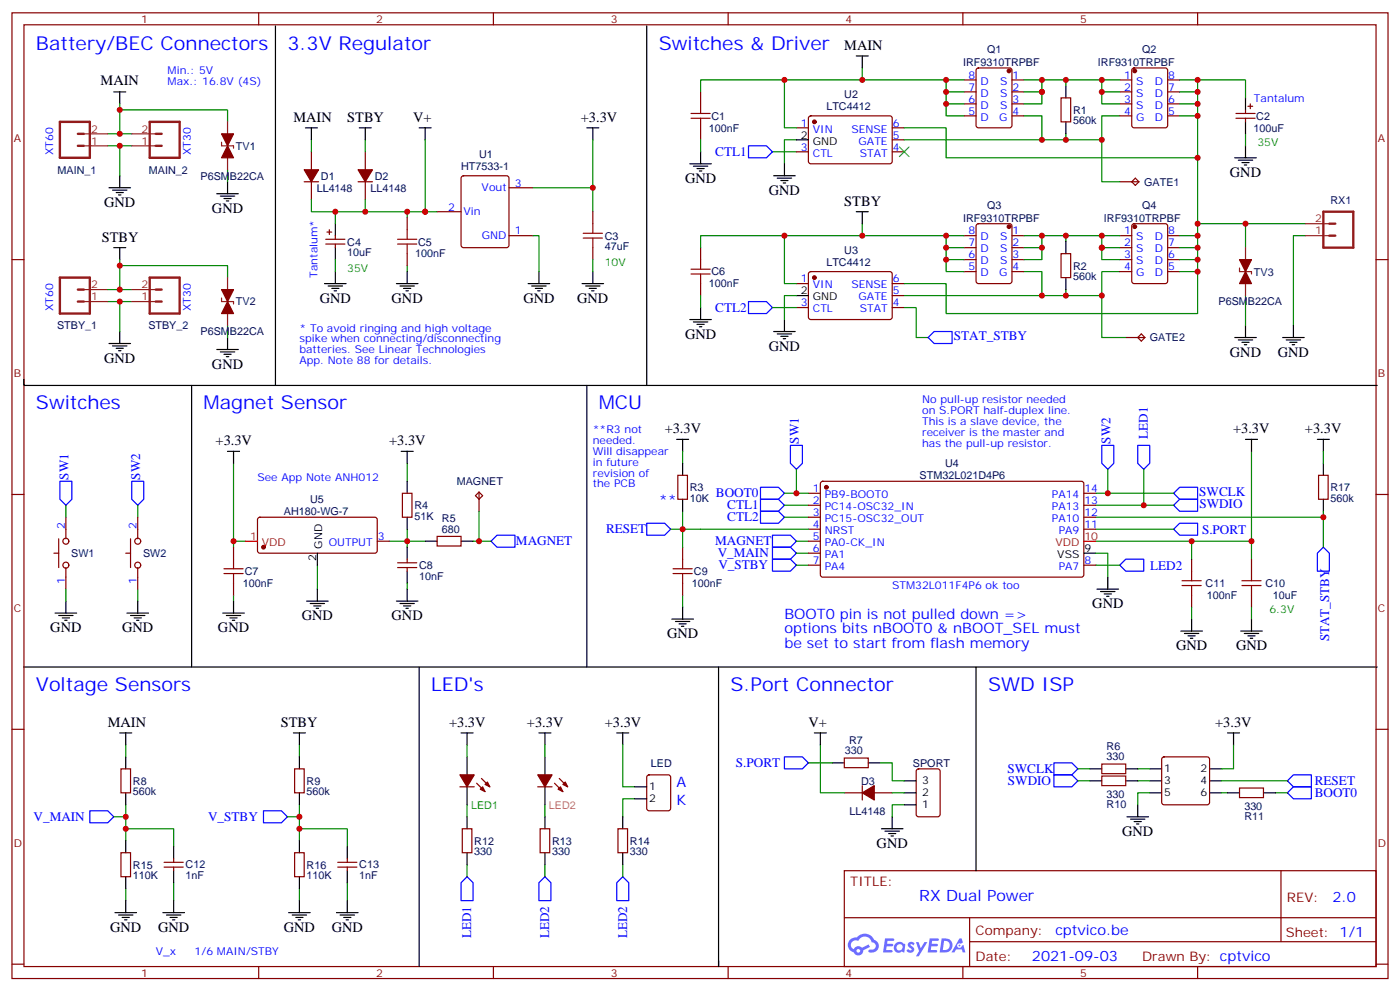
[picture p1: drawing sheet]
<svg xmlns="http://www.w3.org/2000/svg" width="412mm" height="292mm" viewBox="0 0 412 292" stroke-linecap="round" stroke-linejoin="round" font-family="sans-serif">
<g fill="none" stroke="#870000" stroke-width=".35">
<path d="M3.5 3.8h405.4v284.3h-405.4zM7.1 7.3h398.2v277.3h-398.2zM76.2 3.8v3.5M145.3 3.8v3.5M214.5 3.8v3.5M283.6 3.8v3.5M352.8 3.8v3.5M3.5 76.4h3.6M405.3 76.4h3.6M3.5 145.6h3.6M405.3 145.6h3.6M3.5 214.7h3.6"/>
<path d="M405.3 214.7h3.6M248.7 256.4h156.6v28.2h-156.6zM377.3 256.4v20.9M248.7 270.2h156.5M285.6 277.3h119.6M285.6 270.2v14.1M3.5 283.9h3.6M76.2 284.6v3.5M145.3 284.6v3.5M214.5 284.6v3.5M283.6 284.6v3.5M352.8 284.6v3.5"/>
<path d="M405.3 283.9h3.6"/>
</g>
<g fill="#5487ff">
<path d="M267.7 277.5a1.22 1.22 0 0 1 1.7 .3l-.4 .6a.47 .47 0 0 0-.3-.4 .47 .47 0 0 0-.5 .2l.1 .2a1.14 1.14 0 0 1 .8 1.7 1.14 1.14 0 0 1-1.9 0l-.2-.2 .5-.5 .7 .4a.29 .29 0 0 0 .3-.2 .29 .29 0 0 0-.2-.4 1.04 1.04 0 0 1-.6-1.7z"/>
<path d="M260.7 276.3h2.4l.3 .2-.2 .5h-1.8l-.1 .9h1.5l.3 .4-.3 .3h-1.6l-.2 1.1 1.7 .1 .2 .3-.2 .3h-2.6z"/>
<path d="M273.8 276.3h2.4l.3 .2-.1 .5h-1.8l-.2 .9h1.6l.3 .4-.4 .3h-1.6l-.1 1.1 1.7 .1 .2 .3-.2 .3h-2.6z"/>
<path d="M282.6 276.3h.7l.3 1.2-.6 .4a.69 .69 0 0 0-1 .2 .69 .69 0 0 0 .4 1 .69 .69 0 0 0 .9-.6l.5-.3 .6 2.2h-.8l-.2-.8h-1.8l-.5 .8h-.8z"/>
<path d="M269.8 277.4h.8l.6 1.8 1.1-1.8h.9l-2.6 4.2h-.8l.9-1.6z"/>
<path d="M277.4 276.3l-.6 4.1h1.3a2.11 2.11 0 0 0 2.5-2.1 2.11 2.11 0 0 0-2.5-2zM278.1 277a1.39 1.39 0 0 1 1.7 1.4 1.39 1.39 0 0 1-1.8 1.3h-.3z"/>
<path d="M263.7 277.9a1.54 1.54 0 0 0-.1 2.2 1.54 1.54 0 0 0 2.2 .1l.6 .2 .3-2.3-.2-.2h-.4a1.49 1.49 0 0 0-2.4 0zM264 278.9a.94 .94 0 0 1 1.8 0 .94 .94 0 0 1-1.8 0z"/>
<path d="M250.4 276.7a2.18 2.18 0 0 0 1.1 3.7 1.44 1.44 0 0 0 1.6 .9 1.44 1.44 0 0 0 1.2-1.5l2-1-.5-.7-1.9 .9a1.47 1.47 0 0 0-2.4 .5 1.39 1.39 0 0 1-.7-2 1.39 1.39 0 0 1 2-.4 2.12 2.12 0 0 1 2.2-1.3 2.12 2.12 0 0 1 1.9 1.7 1.14 1.14 0 0 1 1.1 1.4 1.14 1.14 0 0 1-1.7 .7 .43 .43 0 0 0-.5 .4 .43 .43 0 0 0 .4 .5 1.98 1.98 0 0 0 2.5-1.3 1.98 1.98 0 0 0-1.2-2.5 3.1 3.1 0 0 0-5.3-.7l-.9 .1zM252.3 280a.55 .55 0 0 1 1.1 0 .55 .55 0 0 1-1.1 0z"/>
<circle cx="282.6" cy="278.4" r=".26"/>
</g>
<g fill="none" stroke="#008700" stroke-width=".35">
<path d="M35.3 30.6v8.8h-3.6M35.3 32.3h31.7v3.6M35.3 39.4h3.5M231.1 23.5v14.1h3.5M254 23.5h-47.6v3.6M254 20v3.5h24.7M266.3 37.6h12.4v8.9h74.1M278.7 30.6v3.5h5.3M278.7 27.1v3.5h5.3M284 23.5h-5.3v3.6h5.3M301.6 34.1h5.3v7.1h-40.6M301.6 23.5h5.3v3.6h-5.3"/>
<path d="M306.9 27.1v3.5h-5.3M306.9 23.5h17.7M314 23.5v1.8M314 39.4v1.8M324.6 27.1v3.5h5.2M329.8 34.1h-5.2v7.1h-17.7M329.8 23.5h-5.2v3.6h5.2M347.5 23.5h5.3v3.6h-5.3M352.8 30.6v3.5h-5.3M352.8 27.1v3.5h-5.3M352.8 23.5h14.1v5.3M352.8 34.1v35.3"/>
<path d="M366.9 39.4v3.5M31.7 42.9h3.6v8.9M35.3 42.9h3.5M67 50v3.5M91.7 58.8v3.5h15.9M91.7 41.2v3.5M107.6 58.8v3.5h17.6M107.6 41.2v3.5M125.2 41.2v21.1M174.6 41.2v14.1h-17.6M174.6 55.3v7M206.4 41.2v3.5"/>
<path d="M227.5 44.7h7.1M234.6 41.2h-3.5v7M324.6 41.2v12.3h5.2M35.3 76.4v8.9h-3.6M35.3 78.2h31.7v3.5M98.8 62.3v3.6M98.8 76.4v3.6M119.9 62.3v1.8M119.9 78.2v1.8M125.2 62.3h3.6M157 69.4h1.7v10.6M174.6 76.4v3.6"/>
<path d="M231.1 69.4h-24.7v3.5M254 65.9v3.5h24.7M254 69.4h-22.9v14.1h3.5M278.7 72.9v3.5h5.3M278.7 76.4v3.6h5.3M284 69.4h-5.3v3.5h5.3M301.6 80h5.3v7h17.7v-7h5.2M301.6 69.4h5.3v3.5h-5.3M306.9 72.9v3.5h-5.3M306.9 69.4h17.7M314 69.4v1.8M324.6 72.9v3.5h5.2"/>
<path d="M329.8 69.4h-5.2v3.5h5.2M347.5 69.4h5.3v3.5h-5.3M352.8 72.9v3.5h-5.3M352.8 76.4v3.6h-5.3M352.8 80v12.3h-74.1v-8.8h-12.4M352.8 65.9h14.1M384.5 69.4h-3.5v26.4M384.5 65.9h-17.6v7M31.7 88.8h3.6v8.8M35.3 88.8h3.5M35.3 85.3h3.5M67 95.8v3.6"/>
<path d="M206.4 87v3.6M227.5 90.6h7.1M234.6 87h-3.5v7.1M266.3 90.6h3.6v8.8h3.5M266.3 87h40.6M314 85.3v1.7M324.6 87v12.4h7M366.9 87v8.8M68.8 136.4v22.9h3.5M119.9 136.4v5.3M201.1 132.9v3.5M234.6 138.2v7"/>
<path d="M326.3 138.2v7M336.9 138.2v10.6M368.7 132.9v26.4h-45.9M389.8 132.9v3.5M19.4 148.8v3.5M40.6 148.8v3.5M68.8 159.3v1.8M119.9 155.8v3.5h-5.2M125.2 159.3h-5.3v1.8M139.3 159.3h5.3M141.1 150.5v8.8M197.6 155.8h3.5v5.3"/>
<path d="M201.1 150.5v5.3h37M231.1 148.8h7M231.1 152.3h7M231.1 145.2h7M234.6 159.3h3.5M322.8 148.8h22.9M322.8 155.8h22.9M322.8 152.3h67M322.8 145.2h22.9M351 159.3v5.3M368.7 159.3v5.3M389.8 150.5v10.6"/>
<path d="M19.4 173.5v3.5M40.6 173.5v3.5M68.8 175.2v1.8M93.5 166.4v7.1M119.9 171.7v1.8M201.1 175.2v3.6M234.6 166.4h3.5M234.6 162.9h3.5M322.8 162.9h3.5v7M322.8 166.4h7M351 178.8v3.5M368.7 178.8v3.5"/>
<path d="M37 219.3v3.5M88.2 219.3v3.5M137.6 219.3v3.5M160.5 219.3v3.5M183.4 219.3v12.4h3.6M241.7 219.3v14.1h7M363.4 219.3v7.1h-3.6M37 237v10.5M88.2 237v10.5M137.6 237v3.5M160.5 237v3.5M187 235.2h-3.6v5.3"/>
<path d="M238.1 224.6h7.1M259.3 224.6h3.5v5.3h3.5M262.8 233.4h3.5M266.3 237h-3.5v3.5M317.5 229.9h3.5M317.5 226.4h3.5M335.1 229.9h3.6M335.1 226.4h3.6M338.7 233.4h-3.6v3.6M359.8 229.9h19.4M359.8 233.4h1.8M375.7 233.4h3.5"/>
<path d="M33.5 240.5h3.5M37 244h14.2v5.3M51.2 259.9v5.3M84.7 240.5h3.5M88.2 244h14.1v5.3M102.3 259.9v5.3M137.6 254.6v3.5M160.5 254.6v3.5M183.4 254.6v3.5M37 261.7v3.5M88.2 261.7v3.5"/>
</g>
<g fill="none" stroke="#000" stroke-width=".35">
<path d="M81.1 7.7v105.8M190.5 7.7v105.8M252.2 16.5h3.6M254 16.5v3.5M33.5 27.1h3.5M35.3 27.1v3.5M90 37.6h3.5M91.7 37.6v3.6M105.8 37.6h3.6M107.6 37.6v3.6M123.5 37.6h3.5M125.2 37.6v3.6"/>
<path d="M172.9 37.6h3.5M174.6 37.6v3.6M314 25.3v3.5M314 35.9v3.5M366.9 28.8v3.5M366.9 35.9v3.5M32.1 55.3h6.4M33.2 56h4.2M34.2 56.7h2.1M34.9 57.4h.7M35.3 51.8v3.5M63.9 57h6.3"/>
<path d="M64.9 57.7h4.2M66 58.5h2.1M66.7 59.2h.7M67 53.5v3.5M203.2 48.2h6.3M204.3 48.9h4.2M205.3 49.6h2.1M206 50.3h.7M206.4 44.7v3.5M227.9 51.8h6.3M229 52.5h4.2M230 53.2h2.1"/>
<path d="M230.7 53.9h.7M231.1 48.2v3.6M234.6 41.2h3.5M363.7 46.5h6.4M364.8 47.2h4.2M365.8 47.9h2.1M366.5 48.6h.7M366.9 42.9v3.6M33.5 72.9h3.5M35.3 72.9v3.5M98.8 65.9v3.5M98.8 72.9v3.5"/>
<path d="M98.8 80v3.5M119.9 80v3.5M158.7 80v3.5M174.6 80v3.5M252.2 62.3h3.6M254 62.3v3.6M314 71.2v3.5M35.3 97.6v3.5M67 99.4v3.5M95.6 83.5h6.4M96.7 84.2h4.2M97.7 84.9h2.1"/>
<path d="M98.4 85.6h.7M116.8 83.5h6.3M117.8 84.2h4.3M118.9 84.9h2.1M119.6 85.6h.7M155.6 83.5h6.3M156.6 84.2h4.3M157.7 84.9h2.1M158.4 85.6h.7M171.4 83.5h6.4M172.5 84.2h4.2M173.6 84.9h2.1"/>
<path d="M174.3 85.6h.7M203.2 94.1h6.3M204.3 94.8h4.2M205.3 95.5h2.1M206 96.2h.7M206.4 90.6v3.5M227.9 97.6h6.3M229 98.3h4.2M230 99h2.1M230.7 99.7h.7M231.1 94.1v3.5M234.6 87h3.5"/>
<path d="M314 81.7v3.6M363.7 99.4h6.4M366.9 95.8v3.6M377.8 99.4h6.4M381 95.8v3.6M7.1 111.7v1.8h398.6M32.1 101.1h6.4M33.2 101.8h4.2M34.2 102.6h2.1M34.9 103.3h.7M56.4 113.5v82.9M63.9 102.9h6.3"/>
<path d="M64.9 103.6h4.2M66 104.3h2.1M66.7 105h.7M172.9 113.5v82.9M364.8 100.1h4.2M365.8 100.8h2.1M366.5 101.5h.7M378.9 100.1h4.2M379.9 100.8h2.2M380.6 101.5h.8M67 132.9h3.6M68.8 132.9v3.5"/>
<path d="M118.2 132.9h3.5M119.9 132.9v3.5M199.3 129.4h3.5M201.1 129.4v3.5M201.1 136.4v3.5M366.9 129.4h3.5M368.7 129.4v3.5M388.1 129.4h3.5M389.8 129.4v3.5M389.8 136.4v3.5M119.9 141.7v3.5M119.9 152.3v3.5"/>
<path d="M125.2 159.3h3.6M135.8 159.3h3.5M201.1 147v3.5M389.8 147v3.5M19.4 177v3.5M40.6 177v3.5M68.8 177v3.5M90.3 177h6.4M91.4 177.7h4.2M92.4 178.4h2.1M93.1 179.1h.7M93.5 162.9v3.5"/>
<path d="M93.5 173.5v3.5M116.8 177h6.3M117.8 177.7h4.3M118.9 178.4h2.1M119.6 179.1h.7M119.9 161.1v3.5M119.9 168.2v3.5M119.9 173.5v3.5M201.1 178.8v3.5M319.3 162.9h3.5M323.1 173.5h6.4M324.2 174.2h4.2"/>
<path d="M325.3 174.9h2.1M326 175.6h.7M326.3 169.9v3.6M7.1 196.4h398.6M16.2 180.5h6.4M17.3 181.2h4.2M18.3 181.9h2.2M19 182.6h.8M37.4 180.5h6.3M38.5 181.2h4.2M39.5 181.9h2.1M40.2 182.6h.7"/>
<path d="M65.6 180.5h6.4M66.7 181.2h4.2M67.7 181.9h2.1M68.4 182.6h.7M123.5 196.4v88.2M197.9 182.3h6.4M199 183h4.2M200 183.7h2.1M200.7 184.4h.7M211.7 196.4v88.2v-1.8M287.5 196.4v60M347.8 185.8h6.4"/>
<path d="M348.9 186.5h4.2M350 187.2h2.1M350.7 187.9h.7M351 182.3v3.5M365.5 185.8h6.3M366.5 186.5h4.3M367.6 187.2h2.1M368.3 187.9h.7M368.7 182.3v3.5M35.3 215.8h3.5M37 215.8v3.5M86.4 215.8h3.6"/>
<path d="M88.2 215.8v3.5M135.8 215.8h3.5M137.6 215.8v3.5M158.7 215.8h3.6M160.5 215.8v3.5M181.7 215.8h3.5M183.4 215.8v3.5M239.9 215.8h3.5M241.7 215.8v3.5M361.6 215.8h3.5M363.4 215.8v3.5M37 222.8v3.6"/>
<path d="M37 233.4v3.6M88.2 222.8v3.6M88.2 233.4v3.6M137.6 222.8v5.3M137.6 231.7v5.3M160.5 222.8v5.3M160.5 231.7v5.3M187 231.7h3.5M187 235.2h3.5M245.2 224.6h3.5M255.8 224.6h3.5M266.3 229.9h3.6"/>
<path d="M266.3 237h3.6M266.3 233.4h3.6M321 229.9h3.6M321 226.4h3.6M331.6 229.9h3.5M331.6 226.4h3.5M335.1 237v3.5M338.7 229.9h3.5M338.7 233.4h3.5M338.7 226.4h3.5M356.3 229.9h3.5M356.3 233.4h3.5"/>
<path d="M356.3 226.4h3.5M361.6 233.4h3.5M372.2 233.4h3.5M37 247.5v3.6M37 258.1v3.6M51.2 249.3v3.5M51.2 256.4v3.5M88.2 247.5v3.6M88.2 258.1v3.6M102.3 249.3v3.5M102.3 256.4v3.5M137.6 240.5v3.5"/>
<path d="M137.6 251.1v3.5M160.5 240.5v3.5M160.5 251.1v3.5M183.4 240.5v3.5M183.4 251.1v3.5M259.6 244h6.4M260.7 244.7h4.2M261.8 245.4h2.1M262.5 246.1h.7M262.8 240.5v3.5M332 240.5h6.3M333 241.2h4.3"/>
<path d="M334.1 241.9h2.1M334.8 242.6h.7M33.9 268.7h6.3M34.9 269.4h4.3M36 270.1h2.1M36.7 270.8h.7M37 265.2v3.5M48 268.7h6.3M49 269.4h4.3M50.1 270.1h2.1M50.8 270.8h.7M51.2 265.2v3.5"/>
<path d="M85 268.7h6.4M86.1 269.4h4.2M87.1 270.1h2.2M87.8 270.8h.7M88.2 265.2v3.5M99.1 268.7h6.4M100.2 269.4h4.2M101.2 270.1h2.2M102 270.8h.7M102.3 265.2v3.5"/>
</g>
<g fill="none" stroke="#00f" stroke-width=".35">
<path d="M220.5 42.9h5.3l1.7 1.8-1.7 1.8h-5.3zM220.5 88.8h5.3l1.7 1.8-1.7 1.7h-5.3zM273.4 99.4l1.8-1.8h5.3v3.5h-5.3zM232.8 131.1h3.6v5.3l-1.8 1.8-1.8-1.8zM324.6 131.1h3.5v5.3l-1.8 1.8-1.7-1.8zM335.1 131.1h3.6v5.3l-1.8 1.8-1.8-1.8zM17.6 141.7h3.6v5.3l-1.8 1.8-1.8-1.8zM38.8 141.7h3.5v5.3l-1.7 1.8-1.8-1.8zM146.4 157.6h5.3v3.5h-5.3l-1.8-1.8zM190.5 154.1h5.3l1.8 1.7-1.8 1.8h-5.3zM224 150.5h5.3l1.8 1.8-1.8 1.8h-5.3zM224 147h5.3l1.8 1.8-1.8 1.7h-5.3z"/>
<path d="M224 143.5h5.3l1.8 1.7-1.8 1.8h-5.3zM227.5 157.6h5.3l1.8 1.7-1.8 1.8h-5.3zM345.7 148.8l1.8-1.8h5.3v3.5h-5.3zM345.7 145.2l1.8-1.7h5.3v3.5h-5.3zM345.7 155.8l1.8-1.7h5.3v3.5h-5.3zM227.5 161.1h5.3l1.8 1.8-1.8 1.7h-5.3zM227.5 164.6h5.3l1.8 1.8-1.8 1.8h-5.3zM329.8 166.4l1.8-1.8h5.3v3.6h-5.3zM389.8 161.1l1.8 1.8v5.3h-3.5v-5.3zM26.5 238.7h5.2l1.8 1.8-1.8 1.8h-5.2zM77.6 238.7h5.3l1.8 1.8-1.8 1.8h-5.3zM231.1 222.8h5.3l1.7 1.8-1.7 1.8h-5.3z"/>
<path d="M310.4 228.1h5.3l1.8 1.8-1.8 1.8h-5.3zM310.4 224.6h5.3l1.8 1.8-1.8 1.7h-5.3zM381 228.1h5.3v3.6h-5.3l-1.8-1.8zM381 231.7h5.3v3.5h-5.3l-1.8-1.8zM137.6 258.1l1.7 1.8v5.3h-3.5v-5.3zM160.5 258.1l1.8 1.8v5.3h-3.6v-5.3zM183.4 258.1l1.8 1.8v5.3h-3.5v-5.3z"/>
</g>
<g fill="none" stroke="#870000" stroke-width=".35">
<path d="M206.4 27.1v3.5M206.4 37.6v3.6M234.6 37.6h3.5M238.4 34.3l.4-.2 23.6 .1 .4 .6v13l-.7 .4h-23.5l-.5-.7v-12.7zM262.8 37.6h3.5M284 23.5h3.5M284 27.1h3.5M284 30.6h3.5M284 34.1h3.5M287.7 20.2l.5-.2h9.2l.6 .4 .1 16.5-.5 .7h-9.4l-.6-.4-.1-16.5zM298.1 23.5h3.5M298.1 27.1h3.5"/>
<path d="M298.1 30.6h3.5M298.1 34.1h3.5M312.6 28.8h2.8v7.1h-2.8zM329.8 23.5h3.6M329.8 27.1h3.6M329.8 30.6h3.6M329.8 34.1h3.6M333.6 20.2l.5-.2h9.2l.6 .4 .1 16.5-.5 .7h-9.4l-.7-.4v-16.5zM344 23.5h3.5M344 27.1h3.5M344 30.6h3.5M344 34.1h3.5"/>
<path d="M364.1 33.4h5.6M364.1 34.8h5.6M366.9 32.3v1.1M366.9 34.8v1.1M367.6 31.3h1.4M368.3 30.6v1.4M89.6 53.5h4.2M91.7 44.7v5.3M91.7 53.5v5.3M105.5 53.5h4.2M107.6 44.7v5.3M107.6 53.5v5.3"/>
<path d="M136.1 52l.4-.2h12.7l.7 .4v20l-.4 .7h-13l-.6-.4-.1-20zM149.9 55.3h7.1M234.6 44.7h3.5M262.8 44.7h3.5M262.8 41.2h3.5M329.8 53.5h5.7M333.4 53.5l1-1 1.1 1-1.1 1.1zM96 70.4h5.6M96 71.9h5.6M96.3 68.3h1.4M97 67.6v1.4M98.8 69.4v1"/>
<path d="M98.8 71.9v1M119.9 64.1v3.5M119.9 74.7v3.5M128.8 62.3h7M149.9 69.4h7.1M174.6 62.3v3.6M174.6 72.9v3.5M206.4 72.9v3.5M284 69.4h3.5M284 72.9h3.5M284 76.4h3.5M284 80h3.5"/>
<path d="M287.7 66.1l.5-.2h9.2l.6 .4 .1 16.5-.5 .6-9.4 .1-.6-.5-.1-16.4zM298.1 69.4h3.5M298.1 72.9h3.5M298.1 76.4h3.5M298.1 80h3.5M312.6 74.7h2.8v7h-2.8zM329.8 69.4h3.6M329.8 72.9h3.6M329.8 76.4h3.6M329.8 80h3.6M333.6 66.1l.5-.2h9.2l.6 .4 .1 16.5-.5 .6-9.4 .1-.7-.5v-16.4zM344 69.4h3.5"/>
<path d="M344 72.9h3.5M344 76.4h3.5M344 80h3.5M206.4 83.5v3.5M234.6 83.5h3.5M234.6 90.6h3.5M238.4 80.2l.4-.2h23.6l.4 .7v13l-.7 .4-23.5-.1-.5-.6v-12.7zM262.8 83.5h3.5M262.8 90.6h3.5M262.8 87h3.5M331.6 99.4h5.7M335.1 99.4l1.1-1.1 1.1 1.1-1.1 1z"/>
<path d="M199.7 139.9h2.8v7.1h-2.8zM388.4 139.9h2.8v7.1h-2.8zM17.3 158.6v8.5M19.4 152.3v6.3M38.5 158.6v8.5M40.6 152.3v6.3M76.1 152.5l.5-.2h34.1l.4 .7v9.4l-.7 .5-34.1-.1-.5-.6v-9.2zM111.1 159.3h3.6M118.5 145.2h2.9v7.1h-2.9zM128.8 157.9h7v2.9h-7zM141.1 144.9l1.1 1-1.1 1.1-1-1.1zM141.1 144.9v5.6"/>
<path d="M238.1 159.3h3.6M238.1 145.2h3.6M238.1 148.8h3.6M238.1 152.3h3.6M238.1 155.8h3.6M241.9 141.9l.5-.2 76.4 .1 .5 .6-.1 27.1-.6 .4h-76.5l-.4-.7v-26.8zM319.3 145.2h3.5M319.3 148.8h3.5M319.3 152.3h3.5M319.3 155.8h3.5M15.9 162.9h1.4M19.4 167.1v6.4"/>
<path d="M37 162.9h1.5M40.6 167.1v6.4M68.8 161.1v3.5M68.8 171.7v3.5M117.1 167.1h5.7M117.1 165.7h5.7M119.9 164.6v1.1M119.9 167.1v1.1M201.1 161.1v3.5M201.1 171.7v3.5M238.1 162.9h3.6M238.1 166.4h3.6"/>
<path d="M319.3 166.4h3.5M351 164.6v3.6M351 175.2v3.6M368.7 164.6v3.6M368.7 175.2v3.6M35.6 226.4h2.9v7h-2.9zM86.8 226.4h2.8v7h-2.8zM135.5 231.7h4.2M140.4 230.6l2.5 2.5M141.8 229.2l2.5 2.5M158.4 231.7h4.2M163.3 230.6l2.5 2.5"/>
<path d="M164.7 229.2l2.5 2.5M190.7 228.3l.5-.2h5.6l.7 .5 .1 9.4-.5 .7h-5.9l-.6-.4-.1-9.5zM248.7 223.2h7.1v2.8h-7.1zM248.7 233.4h5.3M254 231.3v4.2M257.5 233.4h5.3M270.1 226.6l.5-.2h5.6l.7 .4v13l-.4 .6-5.9 .1-.7-.5v-12.9zM324.6 225h7v2.8h-7zM324.6 228.5h7v2.8h-7zM342.4 223.1l.5-.3h12.7l.5 .3 .2 .5v12.7l-.2 .5-.5 .2h-12.7l-.5-.3-.2-.4v-12.7zM365.1 232h7.1v2.8h-7.1zM35.6 251.1h2.9v7h-2.9z"/>
<path d="M48.3 255.3h5.7M48.3 253.9h5.7M51.2 252.8v1.1M51.2 255.3v1.1M86.8 251.1h2.8v7h-2.8zM99.5 255.3h5.6M99.5 253.9h5.6M102.3 252.8v1.1M102.3 255.3v1.1M136.2 244h2.8v7.1h-2.8zM159.1 244h2.8v7.1h-2.8zM182 244h2.9v7.1h-2.9z"/>
<circle cx="19.4" cy="159.3" r=".88"/>
<circle cx="40.6" cy="159.3" r=".88"/>
<circle cx="19.4" cy="166.4" r=".88"/>
<circle cx="40.6" cy="166.4" r=".88"/>
</g>
<g fill="#870000" stroke="#870000" stroke-width=".35">
<path d="M135.5 228.1h4.2l-2.1 3.6z"/>
<path d="M141.5 232.4l.7-.7 .7 1.4z"/>
<path d="M142.9 231l.7-.7 .7 1.4z"/>
<path d="M158.4 228.1h4.2l-2.1 3.6z"/>
<path d="M164.4 232.4l.7-.7 .7 1.4z"/>
<path d="M165.8 231l.7-.7 .7 1.4z"/>
<path d="M105.5 50h4.2l-2.1 3.5z"/>
<path d="M89.6 50h4.2l-2.1 3.5z"/>
<path d="M254 233.4l3.5-2.1v4.2z"/>
<path d="M67 42.9l1.8 3.6h-3.5z"/>
<path d="M65.3 39.4h3.5l-1.8 3.5z"/>
<path d="M67 88.8l1.8 3.5h-3.5z"/>
<path d="M65.3 85.3h3.5l-1.8 3.5z"/>
<path d="M366.9 80l1.8 3.5h-3.6z"/>
<path d="M365.1 76.4h3.6l-1.8 3.6z"/>
<circle cx="77.6" cy="161.1" r=".53"/>
<circle cx="243.4" cy="143.5" r=".53"/>
<circle cx="239.9" cy="35.9" r=".53"/>
<circle cx="297.2" cy="66.7" r=".53"/>
<circle cx="334.3" cy="66.7" r=".53"/>
<circle cx="334.3" cy="20.9" r=".53"/>
<circle cx="297.2" cy="20.9" r=".53"/>
<circle cx="239.9" cy="81.7" r=".53"/>
</g>
<path d="M72.3 159.3h3.5M319.3 159.3h3.5" fill="none" stroke="#f00" stroke-width=".35"/>
<g fill="none" stroke="#a10000" stroke-width=".35">
<path d="M203.6 34.8h5.6M203.6 33.4h5.6M206.4 30.6v2.8M206.4 34.8v2.8M117.1 71.9h5.7M117.1 70.4h5.7M119.9 67.6v2.8M119.9 71.9v2.8M171.8 70.1h5.6M171.8 68.7h5.6M174.6 65.9v2.8M174.6 70.1v2.8"/>
<path d="M203.6 79.3h5.6M206.4 76.4v2.9M203.6 80.7h5.6M206.4 80.7v2.8M66 168.9h5.6M66 167.5h5.6M68.8 164.6v2.9M68.8 168.9v2.8M198.3 168.9h5.6M198.3 167.5h5.6M201.1 164.6v2.9M201.1 168.9v2.8"/>
<path d="M348.2 172.4h5.6M348.2 171h5.6M351 168.2v2.8M351 172.4v2.8M365.8 172.4h5.7M365.8 171h5.7M368.7 168.2v2.8M368.7 172.4v2.8"/>
</g>
<g fill="none" stroke="#8c2424" stroke-width=".71">
<path d="M17.6 35.9h8.9v10.6h-8.9zM22.9 39.4h1.8M44.1 35.9h8.8v10.6h-8.8zM45.9 39.4h1.7M22.9 42.9h1.8M45.9 42.9h1.7M389.8 62.3h8.8v10.6h-8.8zM391.6 65.9h1.7M391.6 69.4h1.7M17.6 81.7h8.9v10.6h-8.9zM22.9 85.3h1.8M22.9 88.8h1.8"/>
<path d="M44.1 81.7h8.8v10.6h-8.8zM45.9 85.3h1.7M45.9 88.8h1.7"/>
</g>
<g fill="none" stroke="#8c2424" stroke-width=".35">
<path d="M24.7 39.4h7M38.8 39.4h7.1M67 35.9v14.1M24.7 42.9h7M38.8 42.9h7.1M65.3 41.9v1h3.5v.7M365.1 78.9v1.1h3.6v.7M366.9 72.9v14.1M384.5 69.4h7.1M384.5 65.9h7.1M24.7 88.8h7M24.7 85.3h7"/>
<path d="M38.8 88.8h7.1M38.8 85.3h7.1M65.3 87.7v1.1h3.5v.7M67 81.7v14.1"/>
</g>
<path d="M264.9 43.3l2.9 2.8M267.8 43.3l-2.9 2.8" fill="none" stroke="#3c3" stroke-width=".35"/>
<g fill="#c00">
<circle cx="68.8" cy="159.3" r=".88"/>
<circle cx="119.9" cy="159.3" r=".88"/>
<circle cx="141.1" cy="159.3" r=".88"/>
<circle cx="88.2" cy="244" r=".88"/>
<circle cx="37" cy="244" r=".88"/>
<circle cx="37" cy="240.5" r=".88"/>
<circle cx="88.2" cy="240.5" r=".88"/>
<circle cx="351" cy="159.3" r=".88"/>
<circle cx="326.3" cy="145.2" r=".88"/>
<circle cx="234.6" cy="145.2" r=".88"/>
<circle cx="125.2" cy="62.3" r=".88"/>
<circle cx="368.7" cy="159.3" r=".88"/>
<circle cx="35.3" cy="88.8" r=".88"/>
<circle cx="35.3" cy="85.3" r=".88"/>
<circle cx="35.3" cy="42.9" r=".88"/>
<circle cx="35.3" cy="39.4" r=".88"/>
<circle cx="314" cy="87" r=".88"/>
<circle cx="314" cy="41.2" r=".88"/>
<circle cx="306.9" cy="41.2" r=".88"/>
<circle cx="314" cy="69.4" r=".88"/>
<circle cx="314" cy="23.5" r=".88"/>
<circle cx="306.9" cy="69.4" r=".88"/>
<circle cx="324.6" cy="69.4" r=".88"/>
<circle cx="306.9" cy="23.5" r=".88"/>
<circle cx="324.6" cy="23.5" r=".88"/>
<circle cx="278.7" cy="69.4" r=".88"/>
<circle cx="352.8" cy="69.4" r=".88"/>
<circle cx="352.8" cy="34.1" r=".88"/>
<circle cx="352.8" cy="76.4" r=".88"/>
<circle cx="352.8" cy="72.9" r=".88"/>
<circle cx="306.9" cy="72.9" r=".88"/>
<circle cx="278.7" cy="72.9" r=".88"/>
<circle cx="278.7" cy="76.4" r=".88"/>
<circle cx="324.6" cy="72.9" r=".88"/>
<circle cx="306.9" cy="27.1" r=".88"/>
<circle cx="352.8" cy="30.6" r=".88"/>
<circle cx="352.8" cy="27.1" r=".88"/>
<circle cx="324.6" cy="27.1" r=".88"/>
<circle cx="278.7" cy="27.1" r=".88"/>
<circle cx="278.7" cy="30.6" r=".88"/>
<circle cx="306.9" cy="87" r=".88"/>
<circle cx="254" cy="69.4" r=".88"/>
<circle cx="231.1" cy="69.4" r=".88"/>
<circle cx="278.7" cy="23.5" r=".88"/>
<circle cx="254" cy="23.5" r=".88"/>
<circle cx="231.1" cy="23.5" r=".88"/>
<circle cx="107.6" cy="62.3" r=".88"/>
<circle cx="98.8" cy="62.3" r=".88"/>
<circle cx="119.9" cy="62.3" r=".88"/>
<circle cx="35.3" cy="78.2" r=".88"/>
<circle cx="35.3" cy="32.3" r=".88"/>
<circle cx="352.8" cy="23.5" r=".88"/>
<circle cx="352.8" cy="65.9" r=".88"/>
<circle cx="366.9" cy="65.9" r=".88"/>
<circle cx="324.6" cy="41.2" r=".88"/>
<circle cx="324.6" cy="87" r=".88"/>
<circle cx="352.8" cy="46.5" r=".88"/>
<circle cx="352.8" cy="80" r=".88"/>
<circle cx="336.9" cy="148.8" r=".88"/>
<circle cx="201.1" cy="155.8" r=".88"/>
<circle cx="389.8" cy="152.3" r=".88"/>
<circle cx="174.6" cy="55.3" r=".88"/>
</g>
<g font-size="5.6" fill="#00f">
<text x="10.6" y="14.7">Battery/BEC Connectors</text>
<text x="84.7" y="14.7">3.3V Regulator</text>
<text x="194" y="14.7">Switches &amp; Driver</text>
<text x="10.6" y="120.5">Switches</text>
<text x="60" y="120.5">Magnet Sensor</text>
<text x="176.4" y="120.5">MCU</text>
<text x="10.6" y="203.4">Voltage Sensors</text>
<text x="127" y="203.4">LED's</text>
<text x="215.2" y="203.4">S.Port Connector</text>
<text x="291" y="203.4">SWD ISP</text>
</g>
<text font-size="4.6" fill="#00f" x="270.8" y="265.4">RX Dual Power</text>
<g font-size="4.2">
<text x="248.7" y="14.7">MAIN</text>
<text x="29.6" y="24.9">MAIN</text>
<text x="86.4" y="35.9">MAIN</text>
<text x="102.3" y="35.9">STBY</text>
<text x="121.7" y="35.9">V+</text>
<text x="171.1" y="35.9">+3.3V</text>
<text x="201.8" y="53.9">GND</text>
<text x="362.3" y="52.1">GND</text>
<text x="226.5" y="57.4">GND</text>
<text x="30.7" y="60.9">GND</text>
<text x="62.4" y="62.7">GND</text>
<text x="248.7" y="60.6">STBY</text>
<text x="30" y="71.2">STBY</text>
<text x="94.2" y="89.1">GND</text>
<text x="115.4" y="89.1">GND</text>
<text x="154.2" y="89.1">GND</text>
<text x="170" y="89.1">GND</text>
<text x="201.8" y="99.7">GND</text>
<text x="30.7" y="106.8">GND</text>
<text x="226.5" y="103.3">GND</text>
<text x="362.3" y="105">GND</text>
<text x="376.4" y="105">GND</text>
<text x="62.4" y="108.5">GND</text>
<text x="63.5" y="131.1">+3.3V</text>
<text x="114.7" y="131.1">+3.3V</text>
<text x="195.8" y="127.6">+3.3V</text>
<text x="363.2" y="127.6">+3.3V</text>
<text x="384.4" y="127.6">+3.3V</text>
<text x="321.8" y="179.1">GND</text>
<text x="88.9" y="182.6">GND</text>
<text x="115.4" y="182.6">GND</text>
<text x="14.8" y="186.2">GND</text>
<text x="36" y="186.2">GND</text>
<text x="64.2" y="186.2">GND</text>
<text x="196.5" y="187.9">GND</text>
<text x="346.5" y="191.5">GND</text>
<text x="364.1" y="191.5">GND</text>
<text x="31.7" y="214">MAIN</text>
<text x="82.7" y="214">STBY</text>
<text x="132.3" y="214">+3.3V</text>
<text x="155.2" y="214">+3.3V</text>
<text x="178.2" y="214">+3.3V</text>
<text x="238.1" y="214">V+</text>
<text x="357.9" y="214">+3.3V</text>
<text x="258.2" y="249.7">GND</text>
<text x="330.6" y="246.1">GND</text>
<text x="32.5" y="274.4">GND</text>
<text x="46.6" y="274.4">GND</text>
<text x="83.6" y="274.4">GND</text>
<text x="97.7" y="274.4">GND</text>
</g>
<g font-size="4.2" fill="#00f">
<text x="194" y="148.8">**</text>
<text x="231.1" y="182.3">BOOT0 pin is not pulled down =&gt;</text>
<text x="231.1" y="186.5">options bits nBOOT0 &amp; nBOOT_SEL must</text>
<text x="231.1" y="190.7">be set to start from flash memory</text>
<text x="199.3" y="231.7">A</text>
<text x="199.3" y="237">K</text>
<text x="392.5" y="265.6">2.0</text>
<text x="310.9" y="275.2">cptvico.be</text>
<text x="304" y="283">2021-09-03</text>
</g>
<g font-size="3.9" fill="#00f">
<text x="210.7" y="45.9">CTL1</text>
<text x="210.7" y="91.8">CTL2</text>
<text x="281" y="100.2">STAT_STBY</text>
<text x="235.4" y="130.6" transform="rotate(-90 235.4 130.6)">SW1</text>
<text x="327.1" y="130.6" transform="rotate(-90 327.1 130.6)">SW2</text>
<text x="338.1" y="129.2" transform="rotate(-90 338.1 129.2)">LED1</text>
<text x="20.2" y="141.2" transform="rotate(-90 20.2 141.2)">SW1</text>
<text x="41.3" y="141.2" transform="rotate(-90 41.3 141.2)">SW2</text>
<text x="210.9" y="146.5">BOOT0</text>
<text x="353.3" y="146">SWCLK</text>
<text x="353.3" y="149.5">SWDIO</text>
<text x="214.2" y="153.5">CTL2</text>
<text x="214.2" y="150">CTL1</text>
<text x="152" y="160.6">MAGNET</text>
<text x="178.5" y="157">RESET</text>
<text x="210.7" y="160.6">MAGNET</text>
<text x="354.1" y="157.1">S.PORT</text>
<text x="211.4" y="164.1">V_MAIN</text>
<text x="211.6" y="167.6">V_STBY</text>
<text x="338.8" y="167.7">LED2</text>
<text x="391.5" y="188.9" transform="rotate(-90 391.5 188.9)">STAT_STBY</text>
<text x="216.8" y="225.9">S.PORT</text>
<text x="296.8" y="227.7">SWCLK</text>
<text x="296.9" y="231.2">SWDIO</text>
<text x="387.3" y="231.2">RESET</text>
<text x="387.3" y="234.7">BOOT0</text>
<text x="9.9" y="241.7">V_MAIN</text>
<text x="61.3" y="241.7">V_STBY</text>
<text x="138.8" y="276.3" transform="rotate(-90 138.8 276.3)">LED1</text>
<text x="161.8" y="276.3" transform="rotate(-90 161.8 276.3)">LED2</text>
<text x="184.7" y="276.3" transform="rotate(-90 184.7 276.3)">LED2</text>
</g>
<g font-size="3.9" fill="#800">
<text x="250.5" y="260.9">TITLE:</text>
<text x="379.1" y="265.6">REV:</text>
<text x="287.4" y="275.1">Company:</text>
<text x="378.7" y="275.8">Sheet: 1/1</text>
<text x="287.4" y="282.8">Date:</text>
<text x="336.4" y="282.9">Drawn By: cptvico</text>
</g>
<g font-size="3.2" fill="#800">
<text x="41.6" y="6.8">1</text>
<text x="110.8" y="6.8">2</text>
<text x="179.9" y="6.8">3</text>
<text x="249.1" y="6.8">4</text>
<text x="318.2" y="6.8">5</text>
<text x="4.1" y="41.9">A</text>
<text x="405.9" y="41.9">A</text>
<text x="4.1" y="111">B</text>
<text x="405.9" y="111">B</text>
<text x="4.1" y="180.2">C</text>
<text x="405.9" y="180.2">C</text>
<text x="4.1" y="249.3">D</text>
<text x="405.9" y="249.3">D</text>
<text x="41.6" y="287.6">1</text>
<text x="110.8" y="287.6">2</text>
<text x="179.9" y="287.6">3</text>
<text x="249.1" y="287.6">4</text>
<text x="318.2" y="287.6">5</text>
</g>
<g font-size="3.2" fill="#000080">
<text x="290.8" y="15.6">Q1</text>
<text x="336.5" y="15.6">Q2</text>
<text x="283.7" y="19.4">IRF9310TRPBF</text>
<text x="323.4" y="19.4">IRF9310TRPBF</text>
<text x="248.7" y="28.8">U2</text>
<text x="209.6" y="35.2">C1</text>
<text x="243.4" y="32.3">LTC4412</text>
<text x="316.1" y="33.5">R1</text>
<text x="370.1" y="35.2">C2</text>
<text x="208.8" y="38.8">100nF</text>
<text x="316.1" y="36.6">560k</text>
<text x="369.3" y="38.8">100uF</text>
<text x="69.5" y="44.1">TV1</text>
<text x="141.1" y="46.5">U1</text>
<text x="17" y="51.1">MAIN_1</text>
<text x="43.9" y="51.1">MAIN_2</text>
<text x="59.1" y="52.9">P6SMB22CA</text>
<text x="94.5" y="52.9">D1</text>
<text x="110.4" y="52.9">D2</text>
<text x="135.8" y="50">HT7533-1</text>
<text x="93.3" y="56.4">LL4148</text>
<text x="109.2" y="56.4">LL4148</text>
<text x="337.1" y="54.7">GATE1</text>
<text x="391.9" y="60">RX1</text>
<text x="283.7" y="65.2">IRF9310TRPBF</text>
<text x="290.8" y="61.5">Q3</text>
<text x="325.2" y="65.2">IRF9310TRPBF</text>
<text x="336.5" y="61.5">Q4</text>
<text x="178.2" y="70.5">C3</text>
<text x="102.3" y="75.5">10uF</text>
<text x="102.3" y="72.3">C4</text>
<text x="122.3" y="75.8">100nF</text>
<text x="123.1" y="72.3">C5</text>
<text x="178.2" y="73.7">47uF</text>
<text x="248.7" y="74.7">U3</text>
<text x="209.6" y="81.1">C6</text>
<text x="243.4" y="78.2">LTC4412</text>
<text x="316.1" y="82.5">560k</text>
<text x="316.1" y="79.4">R2</text>
<text x="369.4" y="81.1">TV3</text>
<text x="69.5" y="89.9">TV2</text>
<text x="208.8" y="84.6">100nF</text>
<text x="359" y="89.9">P6SMB22CA</text>
<text x="16.8" y="97">STBY_1</text>
<text x="43.7" y="97">STBY_2</text>
<text x="59.1" y="98.8">P6SMB22CA</text>
<text x="338.7" y="100.5">GATE2</text>
<text x="278.4" y="137.4">U4</text>
<text x="134.6" y="142.9">MAGNET</text>
<text x="270.9" y="141.1">STM32L021D4P6</text>
<text x="91.4" y="148.1">U5</text>
<text x="122.1" y="149.9">R4</text>
<text x="203.2" y="147.8">10K</text>
<text x="203.2" y="144.6">R3</text>
<text x="391.9" y="147.7">560k</text>
<text x="391.9" y="144.6">R17</text>
<text x="83.6" y="151.7">AH180-WG-7</text>
<text x="122.1" y="153">51K</text>
<text x="130.2" y="153.8">R5</text>
<text x="130.2" y="156.9">680</text>
<text x="21" y="164">SW1</text>
<text x="42.2" y="164">SW2</text>
<text x="123.5" y="167.5">C8</text>
<text x="71.5" y="172.8">100nF</text>
<text x="72.1" y="169.3">C7</text>
<text x="123.5" y="170.6">10nF</text>
<text x="203.8" y="172.8">100nF</text>
<text x="204.4" y="169.3">C9</text>
<text x="355.1" y="172.8">C11</text>
<text x="372.8" y="172.8">C10</text>
<text x="355.5" y="176.4">100nF</text>
<text x="374.9" y="176.4">10uF</text>
<text x="250.1" y="219">R7</text>
<text x="326" y="220.7">R6</text>
<text x="191.7" y="225.7">LED</text>
<text x="248.8" y="222.1">330</text>
<text x="268.9" y="225.8">SPORT</text>
<text x="326" y="223.9">330</text>
<text x="39.2" y="231">R8</text>
<text x="90.3" y="231">R9</text>
<text x="253.7" y="231.1">D3</text>
<text x="39.2" y="234.1">560k</text>
<text x="90.3" y="234.1">560k</text>
<text x="250.3" y="239.8">LL4148</text>
<text x="326" y="234.8">330</text>
<text x="326" y="238">R10</text>
<text x="366.5" y="238.4">330</text>
<text x="366.5" y="241.5">R11</text>
<text x="139.7" y="251.9">330</text>
<text x="139.7" y="248.7">R12</text>
<text x="162.6" y="251.9">330</text>
<text x="162.6" y="248.7">R13</text>
<text x="185.6" y="251.9">330</text>
<text x="185.6" y="248.7">R14</text>
<text x="39.2" y="255.7">R15</text>
<text x="54.7" y="255.6">C12</text>
<text x="90.3" y="255.7">R16</text>
<text x="105.8" y="255.6">C13</text>
<text x="39.2" y="258.9">110K</text>
<text x="54.7" y="258.9">1nF</text>
<text x="90.3" y="258.9">110K</text>
<text x="105.8" y="258.9">1nF</text>
</g>
<g font-size="3.2" fill="#00f">
<text x="49.4" y="21.8">Min.: 5V</text>
<text x="285.3" y="23.2">8</text>
<text x="298.3" y="23.2">1</text>
<text x="331.2" y="23.2">1</text>
<text x="344.1" y="23.2">8</text>
<text x="49.4" y="24.9">Max.: 16.8V (4S)</text>
<text x="285.3" y="26.7">7</text>
<text x="288.8" y="28.5">D</text>
<text x="288.8" y="24.9">D</text>
<text x="294.6" y="24.9">S</text>
<text x="294.6" y="28.5">S</text>
<text x="298.3" y="26.7">2</text>
<text x="331.2" y="26.7">2</text>
<text x="334.7" y="24.9">S</text>
<text x="334.7" y="28.5">S</text>
<text x="340.2" y="28.5">D</text>
<text x="340.2" y="24.9">D</text>
<text x="344.1" y="26.7">7</text>
<text x="285.3" y="33.8">5</text>
<text x="285.3" y="30.2">6</text>
<text x="288.8" y="35.5">D</text>
<text x="288.8" y="32">D</text>
<text x="294.3" y="35.5">G</text>
<text x="294.6" y="32">S</text>
<text x="298.3" y="30.2">3</text>
<text x="298.3" y="33.8">4</text>
<text x="331.2" y="30.2">3</text>
<text x="331.2" y="33.8">4</text>
<text x="334.7" y="32">S</text>
<text x="334.7" y="35.5">G</text>
<text x="340.2" y="35.5">D</text>
<text x="340.2" y="32">D</text>
<text x="344.1" y="33.8">5</text>
<text x="344.1" y="30.2">6</text>
<text x="369.4" y="30.1">Tantalum</text>
<text x="235.9" y="37.3">1</text>
<text x="239.4" y="39.1">VIN</text>
<text x="250.8" y="39.1">SENSE</text>
<text x="263" y="40.8">5</text>
<text x="263" y="37.3">6</text>
<text x="15.7" y="45.7" transform="rotate(-90 15.7 45.7)">XT60</text>
<text x="56.2" y="45.7" transform="rotate(-90 56.2 45.7)">XT30</text>
<text x="235.9" y="44.3">3</text>
<text x="239.4" y="46.1">CTL</text>
<text x="252.9" y="42.6">GATE</text>
<text x="253.3" y="46.1">STAT</text>
<text x="263" y="44.3">4</text>
<text x="141.9" y="56.3">Vout</text>
<text x="151.7" y="54.9">3</text>
<text x="132" y="62">2</text>
<text x="136.5" y="63.4">Vin</text>
<text x="141.9" y="70.4">GND</text>
<text x="151.7" y="69">1</text>
<text x="285.3" y="69">8</text>
<text x="288.8" y="70.8">D</text>
<text x="294.6" y="70.8">S</text>
<text x="298.3" y="69">1</text>
<text x="331.2" y="69">1</text>
<text x="334.7" y="70.8">S</text>
<text x="340.2" y="70.8">D</text>
<text x="344.1" y="69">8</text>
<text x="285.3" y="76.1">6</text>
<text x="285.3" y="72.6">7</text>
<text x="288.8" y="77.9">D</text>
<text x="288.8" y="74.3">D</text>
<text x="294.6" y="74.3">S</text>
<text x="294.6" y="77.9">S</text>
<text x="298.3" y="72.6">2</text>
<text x="298.3" y="76.1">3</text>
<text x="331.2" y="72.6">2</text>
<text x="331.2" y="76.1">3</text>
<text x="334.7" y="74.3">S</text>
<text x="334.7" y="77.9">S</text>
<text x="340.2" y="77.9">D</text>
<text x="340.2" y="74.3">D</text>
<text x="344.1" y="76.1">6</text>
<text x="344.1" y="72.6">7</text>
<text x="93.5" y="81.7" transform="rotate(-90 93.5 81.7)">Tantalum*</text>
<text x="235.9" y="83.1">1</text>
<text x="263" y="83.1">6</text>
<text x="285.3" y="79.6">5</text>
<text x="288.8" y="81.4">D</text>
<text x="294.3" y="81.4">G</text>
<text x="298.3" y="79.6">4</text>
<text x="331.2" y="79.6">4</text>
<text x="334.7" y="81.4">G</text>
<text x="340.2" y="81.4">D</text>
<text x="344.1" y="79.6">5</text>
<text x="239.4" y="84.9">VIN</text>
<text x="250.8" y="84.9">SENSE</text>
<text x="252.9" y="88.4">GATE</text>
<text x="263" y="86.7">5</text>
<text x="15.7" y="91.6" transform="rotate(-90 15.7 91.6)">XT60</text>
<text x="56.2" y="91.6" transform="rotate(-90 56.2 91.6)">XT30</text>
<text x="235.9" y="90.2">3</text>
<text x="239.4" y="92">CTL</text>
<text x="253.3" y="92">STAT</text>
<text x="263" y="90.2">4</text>
<text x="88.2" y="97.6">* To avoid ringing and high voltage</text>
<text x="88.2" y="100.8">spike when connecting/disconnecting</text>
<text x="88.2" y="104">batteries. See Linear Technologies</text>
<text x="88.2" y="107.1">App. Note 88 for details.</text>
<text x="271.6" y="118.8">No pull-up resistor needed</text>
<text x="271.6" y="122">on S.PORT half-duplex line.</text>
<text x="271.6" y="125.1">This is a slave device, the</text>
<text x="174.6" y="127.6">**R3 not</text>
<text x="174.6" y="130.8">needed.</text>
<text x="271.6" y="128.3">receiver is the master and</text>
<text x="271.6" y="131.5">has the pull-up resistor.</text>
<text x="174.6" y="133.9">Will disappear</text>
<text x="174.6" y="137.1">in future</text>
<text x="75.8" y="141.7">See App Note ANH012</text>
<text x="174.6" y="140.3">revision of</text>
<text x="174.6" y="143.5">the PCB</text>
<text x="239.5" y="144.9">1</text>
<text x="239.5" y="148.4">2</text>
<text x="243" y="146.6">PB9-BOOT0</text>
<text x="309.8" y="146.6">PA14</text>
<text x="319.4" y="148.4">13</text>
<text x="319.4" y="144.9">14</text>
<text x="19" y="155.8" transform="rotate(-90 19 155.8)">2</text>
<text x="40.2" y="155.8" transform="rotate(-90 40.2 155.8)">2</text>
<text x="239.5" y="151.9">3</text>
<text x="239.5" y="155.5">4</text>
<text x="243" y="150.2">PC14-OSC32_IN</text>
<text x="243" y="153.7">PC15-OSC32_OUT</text>
<text x="309.8" y="153.7">PA10</text>
<text x="309.8" y="150.2">PA13</text>
<text x="319.4" y="155.5">11</text>
<text x="319.4" y="151.9">12</text>
<text x="96.9" y="160.8">OUTPUT</text>
<text x="111.3" y="159">3</text>
<text x="239.5" y="159">5</text>
<text x="243" y="157.2">NRST</text>
<text x="243" y="160.8">PA0-CK_IN</text>
<text x="311.9" y="157.2">PA9</text>
<text x="239.5" y="162.5">6</text>
<text x="239.5" y="166.1">7</text>
<text x="243" y="164.3">PA1</text>
<text x="243" y="167.8">PA4</text>
<text x="311.9" y="167.8">PA7</text>
<text x="319.4" y="166.1">8</text>
<text x="19" y="171.9" transform="rotate(-90 19 171.9)">1</text>
<text x="40.2" y="171.9" transform="rotate(-90 40.2 171.9)">1</text>
<text x="262.8" y="173.5">STM32L011F4P6 ok too</text>
<text x="45.9" y="281.1">V_x</text>
<text x="57.3" y="281.1">1/6 MAIN/STBY</text>
</g>
<g font-size="3.2" fill="#8d2323">
<text x="26.8" y="39.1">2</text>
<text x="41.7" y="39.1">2</text>
<text x="26.8" y="42.6">1</text>
<text x="41.7" y="42.6">1</text>
<text x="387.5" y="65.5">2</text>
<text x="387.5" y="69">1</text>
<text x="26.8" y="88.4">1</text>
<text x="26.8" y="84.9">2</text>
<text x="41.7" y="88.4">1</text>
<text x="41.7" y="84.9">2</text>
</g>
<g font-size="3.2">
<text x="235.9" y="40.8">2</text>
<text x="239.4" y="42.6">GND</text>
<text x="235.9" y="86.7">2</text>
<text x="239.4" y="88.4">GND</text>
<text x="94.9" y="161.6" transform="rotate(-90 94.9 161.6)">GND</text>
<text x="93.1" y="165.1" transform="rotate(-90 93.1 165.1)">2</text>
<text x="311.5" y="164.3">VSS</text>
<text x="319.4" y="162.5">9</text>
<text x="342.9" y="227.4">1</text>
<text x="353.6" y="227.4">2</text>
<text x="191.2" y="232.7">1</text>
<text x="271.6" y="231">3</text>
<text x="342.9" y="231">3</text>
<text x="353.6" y="231">4</text>
<text x="191.2" y="236.3">2</text>
<text x="271.6" y="238">1</text>
<text x="271.6" y="234.5">2</text>
<text x="342.9" y="234.5">5</text>
<text x="353.6" y="234.5">6</text>
</g>
<g font-size="3.2" fill="#090">
<text x="370.4" y="42.9">35V</text>
<text x="102.3" y="80">35V</text>
<text x="178.2" y="78.2">10V</text>
<text x="373.9" y="180.5">6.3V</text>
</g>
<g font-size="3.2" fill="#f00">
<text x="73.7" y="159">1</text>
<text x="77.2" y="160.8">VDD</text>
<text x="310.9" y="160.8">VDD</text>
<text x="319.4" y="159">10</text>
</g>
<text font-size="3.2" fill="#390" x="138.8" y="238.1">LED1</text>
<text font-size="3.2" fill="#fc0" x="161.7" y="238.1">LED2</text>
</svg>
